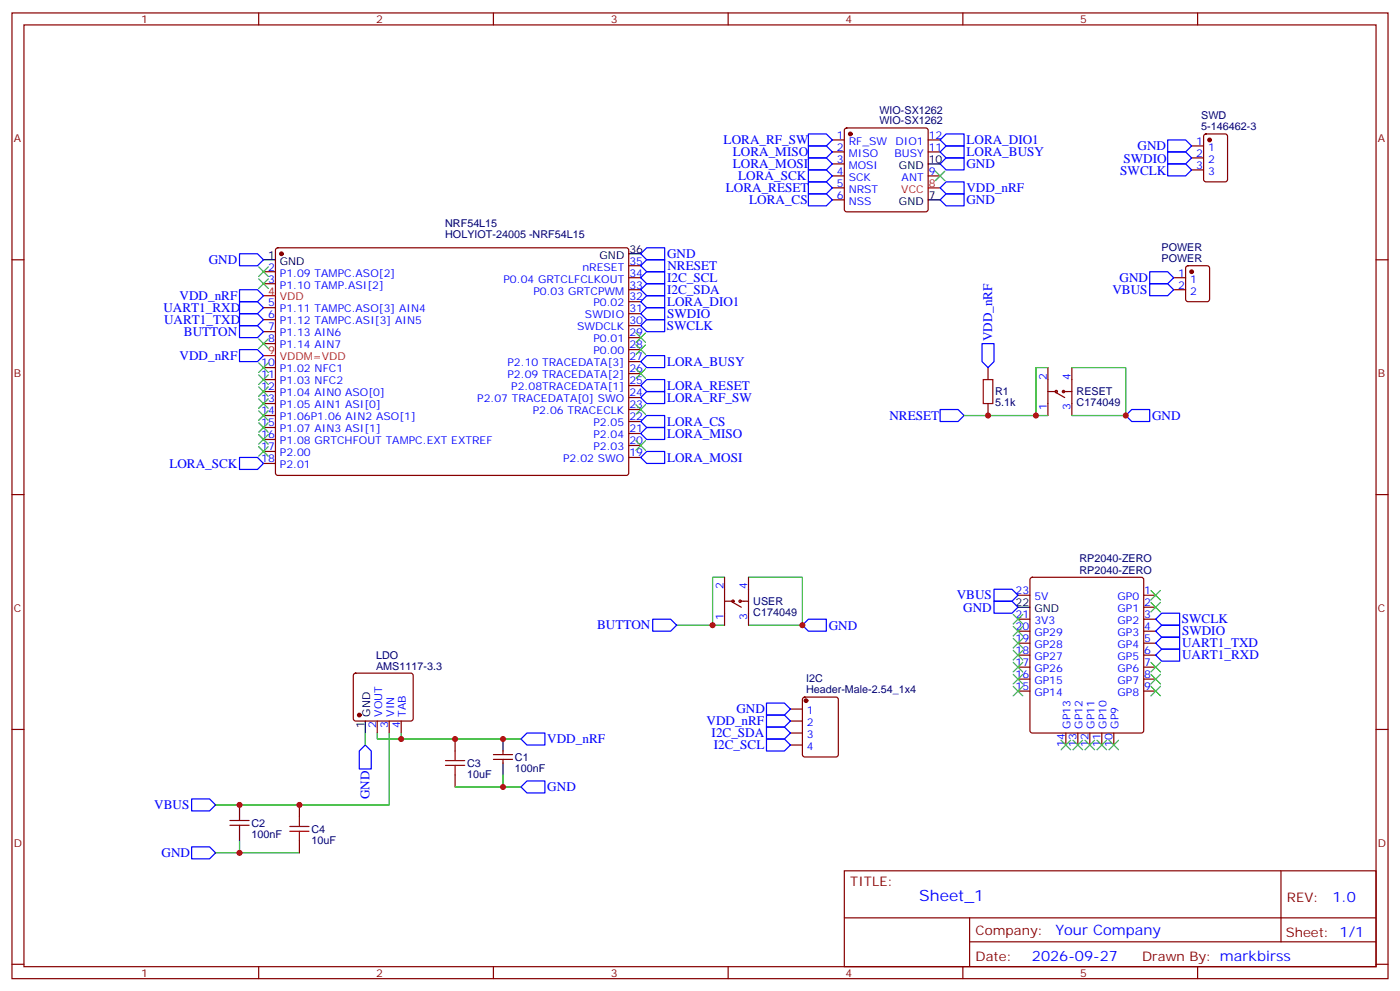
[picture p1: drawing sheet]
<svg xmlns="http://www.w3.org/2000/svg" width="412mm" height="292mm" viewBox="0 0 412 292" stroke-linecap="round" stroke-linejoin="round" font-family="sans-serif">
<g fill="none" stroke="#870000" stroke-width=".35">
<path d="M3.5 3.8h405.4v284.3h-405.4zM7.1 7.3h398.2v277.3h-398.2zM76.2 3.8v3.5M145.3 3.8v3.5M214.5 3.8v3.5M283.6 3.8v3.5M352.8 3.8v3.5M248.9 37.9l.5-.2h23.3l.5 .2 .2 .5v23.3l-.2 .5-.5 .2h-23.3l-.5-.3-.2-.4v-23.3zM354.8 39.6l.4-.2h5.7l.6 .5 .1 12.9-.5 .7-5.9 .1-.6-.5-.1-13zM245.2 41.2h3.5M245.2 44.7h3.5M245.2 48.3h3.5"/>
<path d="M245.2 51.8h3.5M245.2 55.3h3.5M245.2 58.8h3.5M273.4 41.2h3.5M273.4 44.7h3.5M273.4 51.8h3.5M351 43h3.5M351 46.5h3.5M351 50h3.5M3.5 76.5h3.6M81.4 73.2l.4-.2h103l.4 .7-.1 65.9-.6 .4-102.9-.1-.5-.6v-65.6zM185.2 78.2h3.5"/>
<path d="M349.5 78.5l.5-.3h5.6l.7 .5v9.4l-.5 .7h-5.8l-.7-.4-.1-9.4zM405.3 76.5h3.6M77.6 80h3.5M77.6 83.5h3.5M77.6 90.6h3.5M77.6 94.1h3.5M77.6 97.6h3.5M185.2 99.4h3.5M185.2 95.9h3.5M185.2 92.4h3.5M185.2 88.8h3.5M185.2 85.3h3.5"/>
<path d="M185.2 81.8h3.5M345.7 85.3h3.5M345.7 81.8h3.5M77.6 101.2h3.5M77.6 108.2h3.5M77.6 111.8h3.5M77.6 115.3h3.5M77.6 118.8h3.5M185.2 117.1h3.5M185.2 113.5h3.5M185.2 110h3.5M185.2 106.5h3.5"/>
<path d="M185.2 102.9h3.5M291 108.2v3.6M291 118.8v3.5M308.7 115.3h2.4M308.7 108.2v14.1M311.1 115.6l2.5 1.5M313.3 115.3h2.4M315.7 108.2v14.1M77.6 122.3h3.5M77.6 125.9h3.5M77.6 129.4h3.5M77.6 132.9h3.5"/>
<path d="M77.6 136.5h3.5M185.2 134.7h3.5M185.2 131.2h3.5M185.2 127.6h3.5M185.2 124.1h3.5M185.2 120.6h3.5M3.5 145.6h3.6M405.3 145.6h3.6M213.4 170v14.1M213.4 177h2.5M215.9 177.4l2.5 1.4M218 177h2.5"/>
<path d="M220.5 170v14.1M299.9 175.3h3.5M303.6 170.2l.5-.2h32.1l.5 .2 .2 .5v44.4l-.2 .5-.5 .2h-32.1l-.5-.2-.2-.5v-44.4zM336.9 175.3h3.5M336.9 178.8h3.5M104.3 198.4l.5-.2h16.2l.5 .2 .2 .5v12.7l-.2 .5-.5 .2h-16.2l-.5-.2-.2-.5v-12.7zM299.9 182.3h3.5M299.9 185.8h3.5M299.9 189.4h3.5M299.9 192.9h3.5M299.9 196.4h3.5M299.9 200h3.5"/>
<path d="M336.9 182.3h3.5M336.9 185.8h3.5M336.9 189.4h3.5M336.9 192.9h3.5M336.9 196.4h3.5M336.9 200h3.5M3.5 214.8h3.6M111.1 212.3v3.5M114.7 212.3v3.5M118.2 212.3v3.5M134.1 217.6v3.5M232.8 208.8h3.6"/>
<path d="M232.8 212.3h3.6M232.8 215.8h3.6M232.8 219.4h3.6M236.6 205.5l.5-.3h9.1l.7 .5v16.5l-.4 .6-9.4 .1-.7-.5v-16.4zM299.9 203.5h3.5M314 215.8v3.6M317.5 215.8v3.6M321 215.8v3.6M324.6 215.8v3.6M328.1 215.8v3.6M336.9 203.5h3.5M405.3 214.8h3.6"/>
<path d="M88.2 237v3.5M134.1 228.2v3.5M145.3 223.6h5.7M145.3 222.2h5.7M148.2 221.1v1.1M148.2 223.6v1M67.7 243h5.7M67.7 241.6h5.7M70.6 240.5v1.1M70.6 243v1.1M88.2 247.6v3.5M248.7 256.4h156.6v28.2h-156.6z"/>
<path d="M377.3 256.4v20.9M248.7 270.2h156.5M285.6 277.3h119.6M285.6 270.2v14.2M3.5 283.9h3.6M76.2 284.6v3.5M145.3 284.6v3.5M214.5 284.6v3.5M283.6 284.6v3.5M352.8 284.6v3.5M405.3 283.9h3.6"/>
<circle cx="311.2" cy="115.3" r=".35"/>
<circle cx="313.3" cy="115.3" r=".35"/>
<circle cx="215.9" cy="177" r=".35"/>
<circle cx="218" cy="177" r=".35"/>
</g>
<g fill="#870000" stroke="#870000" stroke-width=".35">
<circle cx="82.9" cy="74.7" r=".53"/>
<circle cx="250.5" cy="39.4" r=".53"/>
<circle cx="105.8" cy="210.5" r=".53"/>
<circle cx="237.4" cy="206.3" r=".53"/>
<circle cx="356.3" cy="41.2" r=".53"/>
<circle cx="351" cy="80" r=".53"/>
</g>
<path d="M273.4 58.8h3.5M273.4 48.3h3.5M77.6 76.5h3.5M185.2 74.7h3.5M299.9 178.8h3.5M107.6 212.3v3.5M148.2 217.6v3.5M70.6 237v3.5M148.2 224.6v3.6M70.6 244.1v3.5" fill="none" stroke="#000" stroke-width=".35"/>
<path d="M273.4 55.3h3.5M77.6 87.1h3.5M77.6 104.7h3.5" fill="none" stroke="#f00" stroke-width=".35"/>
<g fill="none" stroke="#00f" stroke-width=".35">
<path d="M238.1 39.4h5.3l1.8 1.8-1.8 1.8h-5.3zM238.1 57.1h5.3l1.8 1.7-1.8 1.8h-5.3zM238.1 53.6h5.3l1.8 1.7-1.8 1.8h-5.3zM238.1 50h5.3l1.8 1.8-1.8 1.8h-5.3zM238.1 46.5h5.3l1.8 1.8-1.8 1.7h-5.3zM238.1 43h5.3l1.8 1.7-1.8 1.8h-5.3zM276.9 58.8l1.8-1.7h5.3v3.5h-5.3zM276.9 44.7l1.8-1.7h5.3v3.5h-5.3zM276.9 41.2l1.8-1.8h5.3v3.6h-5.3zM278.7 46.5h5.3v3.5h-5.3l-1.8-1.7zM278.7 53.6h5.3v3.5h-5.3l-1.8-1.8zM344 41.2h5.2l1.8 1.8-1.8 1.7h-5.2z"/>
<path d="M344 44.7h5.2l1.8 1.8-1.8 1.8h-5.2zM344 48.3h5.2l1.8 1.7-1.8 1.8h-5.2zM70.6 74.7h5.2l1.8 1.8-1.8 1.7h-5.2zM188.7 74.7l1.8-1.7h5.3v3.5h-5.3zM188.7 78.2l1.8-1.7h5.3v3.5h-5.3zM70.6 85.3h5.2l1.8 1.8-1.8 1.7h-5.2zM70.6 92.4h5.2l1.8 1.7-1.8 1.8h-5.2zM70.6 88.8h5.2l1.8 1.8-1.8 1.8h-5.2zM70.6 95.9h5.2l1.8 1.7-1.8 1.8h-5.2zM188.7 92.4l1.8-1.8h5.3v3.5h-5.3zM188.7 95.9l1.8-1.8h5.3v3.5h-5.3zM188.7 85.3l1.8-1.8h5.3v3.6h-5.3z"/>
<path d="M188.7 81.8l1.8-1.8h5.3v3.5h-5.3zM188.7 88.8l1.8-1.7h5.3v3.5h-5.3zM338.7 80h5.3l1.7 1.8-1.7 1.7h-5.3zM338.7 83.5h5.3l1.7 1.8-1.7 1.8h-5.3zM70.6 102.9h5.2l1.8 1.8-1.8 1.8h-5.2zM188.7 117.1l1.8-1.8h5.3v3.5h-5.3zM188.7 113.5l1.8-1.7h5.3v3.5h-5.3zM188.7 106.5l1.8-1.8h5.3v3.5h-5.3zM289.3 101.2h3.5v5.3l-1.8 1.7-1.7-1.7zM70.6 134.7h5.2l1.8 1.8-1.8 1.7h-5.2zM188.7 134.7l1.8-1.8h5.3v3.6h-5.3zM188.7 127.6l1.8-1.7h5.3v3.5h-5.3z"/>
<path d="M188.7 124.1l1.8-1.8h5.3v3.6h-5.3zM276.9 120.6h5.3l1.8 1.7-1.8 1.8h-5.3zM331.6 122.3l1.8-1.7h5.3v3.5h-5.3zM292.8 177h5.3l1.8 1.8-1.8 1.8h-5.3zM292.8 173.5h5.3l1.8 1.8-1.8 1.7h-5.3zM192.3 182.3h5.3l1.7 1.8-1.7 1.7h-5.3zM236.4 184.1l1.7-1.8h5.3v3.5h-5.3zM340.4 182.3l1.8-1.7h5.3v3.5h-5.3zM340.4 185.8l1.8-1.7h5.3v3.5h-5.3zM340.4 192.9l1.8-1.8h5.3v3.6h-5.3zM342.2 187.6h5.3v3.5h-5.3l-1.8-1.7zM107.6 219.4l1.8 1.7v5.3h-3.6v-5.3z"/>
<path d="M153.5 217.6l1.7-1.8h5.3v3.6h-5.3zM225.8 217.6h5.3l1.7 1.8-1.7 1.7h-5.3zM225.8 210.5h5.3l1.7 1.8-1.7 1.8h-5.3zM225.8 214.1h5.3l1.7 1.7-1.7 1.8h-5.3zM225.8 207h5.3l1.7 1.8-1.7 1.7h-5.3zM56.4 235.2h5.3l1.8 1.8-1.8 1.8h-5.3zM153.5 231.7l1.7-1.8h5.3v3.6h-5.3zM56.4 249.3h5.3l1.8 1.8-1.8 1.8h-5.3z"/>
</g>
<g fill="none" stroke="#3c3" stroke-width=".35">
<path d="M275.5 50.4l2.8 2.8M278.3 50.4l-2.8 2.8M76.2 78.6l2.8 2.8M79 78.6l-2.8 2.8M76.2 82.1l2.8 2.8M76.2 99.8l2.8 2.8M79 82.1l-2.8 2.8M79 99.8l-2.8 2.8M187.3 98l2.8 2.8M190.1 98l-2.8 2.8M76.2 106.8l2.8 2.8M76.2 110.3l2.8 2.9"/>
<path d="M76.2 113.9l2.8 2.8M76.2 117.4l2.8 2.8M79 106.8l-2.8 2.8M79 110.3l-2.8 2.9M79 113.9l-2.8 2.8M79 117.4l-2.8 2.8M187.3 108.6l2.8 2.8M187.3 101.5l2.8 2.9M187.3 119.2l2.8 2.8M190.1 108.6l-2.8 2.8M190.1 101.5l-2.8 2.9M190.1 119.2l-2.8 2.8"/>
<path d="M76.2 120.9l2.8 2.9M76.2 124.5l2.8 2.8M76.2 128l2.8 2.8M76.2 131.5l2.8 2.8M79 120.9l-2.8 2.9M79 124.5l-2.8 2.8M79 128l-2.8 2.8M79 131.5l-2.8 2.8M187.3 129.8l2.8 2.8M190.1 129.8l-2.8 2.8M339 173.8l2.8 2.9M339 177.4l2.8 2.8"/>
<path d="M341.8 173.8l-2.8 2.9M341.8 177.4l-2.8 2.8M298.4 198.5l2.9 2.9M298.4 195l2.9 2.8M298.4 191.5l2.9 2.8M298.4 188l2.9 2.8M298.4 184.4l2.9 2.9M298.4 180.9l2.9 2.8M301.3 198.5l-2.9 2.9M301.3 195l-2.9 2.8M301.3 191.5l-2.9 2.8M301.3 188l-2.9 2.8"/>
<path d="M301.3 184.4l-2.9 2.9M301.3 180.9l-2.9 2.8M339 195l2.8 2.8M339 198.5l2.8 2.9M341.8 195l-2.8 2.8M341.8 198.5l-2.8 2.9M298.4 202.1l2.9 2.8M301.3 202.1l-2.9 2.8M312.6 217.9l2.8 2.9M315.4 217.9l-2.8 2.9M316.1 217.9l2.8 2.9M318.9 217.9l-2.8 2.9"/>
<path d="M319.6 217.9l2.8 2.9M322.4 217.9l-2.8 2.9M323.1 217.9l2.9 2.9M326 217.9l-2.9 2.9M326.7 217.9l2.8 2.9M329.5 217.9l-2.8 2.9M339 202.1l2.8 2.8M341.8 202.1l-2.8 2.8"/>
</g>
<path d="M289.6 111.8h2.9v7h-2.9zM131.2 223.9h5.7M131.2 225.4h5.7M134.1 221.1v2.8M134.1 225.4v2.8M85.4 243.3h5.6M85.4 244.8h5.6M88.2 240.5v2.8M88.2 244.8v2.8" fill="none" stroke="#a10000" stroke-width=".35"/>
<g fill="none" stroke="#008700" stroke-width=".35">
<path d="M308.7 108.2h-3.5v14.1h3.5M315.7 108.2h15.9v14.1h-15.9M284 122.3h21.2M213.4 170h-3.5v14.1h3.5M220.5 170h15.9v14.1h-15.9M199.3 184.1h10.6M107.6 215.8v3.6M111.1 215.8v1.8h42.4M114.7 215.8v21.2h-51.2M118.2 215.8v1.8M134.1 231.7h14.1M148.2 228.2v3.5h5.3"/>
<path d="M70.6 247.6v3.5h-7.1M70.6 251.1h17.6"/>
</g>
<g fill="#c00">
<circle cx="148.2" cy="217.6" r=".88"/>
<circle cx="134.1" cy="217.6" r=".88"/>
<circle cx="148.2" cy="231.7" r=".88"/>
<circle cx="70.6" cy="237" r=".88"/>
<circle cx="88.2" cy="237" r=".88"/>
<circle cx="70.6" cy="251.1" r=".88"/>
<circle cx="118.2" cy="217.6" r=".88"/>
<circle cx="305.2" cy="122.3" r=".88"/>
<circle cx="291" cy="122.3" r=".88"/>
<circle cx="331.6" cy="122.3" r=".88"/>
<circle cx="236.4" cy="184.1" r=".88"/>
<circle cx="209.9" cy="184.1" r=".88"/>
</g>
<text font-size="4.6" fill="#00f" x="270.8" y="265.4">Sheet_1</text>
<g font-size="4.2" fill="#00f">
<text x="392.5" y="265.7">1.0</text>
<text x="310.9" y="275.2">Your Company</text>
<text x="304" y="283">2026-09-27</text>
</g>
<g font-size="3.9" fill="#00f">
<text x="213.2" y="42.4">LORA_RF_SW</text>
<text x="215.9" y="46">LORA_MISO</text>
<text x="284.7" y="46">LORA_BUSY</text>
<text x="284.7" y="42.5">LORA_DIO1</text>
<text x="330.9" y="47.9">SWDIO</text>
<text x="335.1" y="44.3">GND</text>
<text x="215.9" y="49.5">LORA_MOSI</text>
<text x="217.5" y="53">LORA_SCK</text>
<text x="284.7" y="49.5">GND</text>
<text x="330" y="51.4">SWCLK</text>
<text x="213.8" y="56.6">LORA_RESET</text>
<text x="284.7" y="56.5">VDD_nRF</text>
<text x="220.7" y="60.1">LORA_CS</text>
<text x="284.7" y="60.1">GND</text>
<text x="61.5" y="77.8">GND</text>
<text x="196.5" y="76">GND</text>
<text x="196.5" y="83">I2C_SCL</text>
<text x="196.6" y="79.5">NRESET</text>
<text x="329.8" y="83.1">GND</text>
<text x="52.9" y="88.4">VDD_nRF</text>
<text x="196.5" y="86.5">I2C_SDA</text>
<text x="327.7" y="86.5">VBUS</text>
<text x="48.1" y="91.8">UART1_RXD</text>
<text x="48.3" y="95.3">UART1_TXD</text>
<text x="196.5" y="93.6">SWDIO</text>
<text x="196.5" y="90.1">LORA_DIO1</text>
<text x="54.2" y="98.9">BUTTON</text>
<text x="196.4" y="97.1">SWCLK</text>
<text x="292.2" y="100.5" transform="rotate(-90 292.2 100.5)">VDD_nRF</text>
<text x="52.9" y="106">VDD_nRF</text>
<text x="196.5" y="107.7">LORA_BUSY</text>
<text x="196.5" y="118.3">LORA_RF_SW</text>
<text x="196.5" y="114.7">LORA_RESET</text>
<text x="196.5" y="125.4">LORA_CS</text>
<text x="262" y="123.6">NRESET</text>
<text x="339.4" y="123.6">GND</text>
<text x="196.5" y="128.9">LORA_MISO</text>
<text x="49.9" y="137.7">LORA_SCK</text>
<text x="196.5" y="135.9">LORA_MOSI</text>
<text x="281.8" y="176.5">VBUS</text>
<text x="175.9" y="185.3">BUTTON</text>
<text x="244.1" y="185.4">GND</text>
<text x="283.7" y="180.1">GND</text>
<text x="348.1" y="183.6">SWCLK</text>
<text x="348.2" y="187.1">SWDIO</text>
<text x="348.2" y="190.6">UART1_TXD</text>
<text x="348.2" y="194.2">UART1_RXD</text>
<text x="208.1" y="213.6">VDD_nRF</text>
<text x="216.9" y="210">GND</text>
<text x="161.2" y="218.8">VDD_nRF</text>
<text x="209.6" y="217.1">I2C_SDA</text>
<text x="210.3" y="220.7">I2C_SCL</text>
<text x="161.2" y="232.9">GND</text>
<text x="45.5" y="238.2">VBUS</text>
<text x="108.9" y="235.3" transform="rotate(-90 108.9 235.3)">GND</text>
<text x="47.6" y="252.3">GND</text>
</g>
<g font-size="3.9" fill="#800">
<text x="250.5" y="261">TITLE:</text>
<text x="379.1" y="265.7">REV:</text>
<text x="287.4" y="275.2">Company:</text>
<text x="378.7" y="275.8">Sheet: 1/1</text>
<text x="287.4" y="282.9">Date:</text>
<text x="336.4" y="282.9">Drawn By: markbirss</text>
</g>
<g font-size="3.2" fill="#800">
<text x="41.6" y="6.8">1</text>
<text x="110.8" y="6.8">2</text>
<text x="179.9" y="6.8">3</text>
<text x="249.1" y="6.8">4</text>
<text x="318.2" y="6.8">5</text>
<text x="4.1" y="41.9">A</text>
<text x="405.9" y="41.9">A</text>
<text x="4.1" y="111.1">B</text>
<text x="405.9" y="111.1">B</text>
<text x="4.1" y="180.2">C</text>
<text x="405.9" y="180.2">C</text>
<text x="4.1" y="249.3">D</text>
<text x="405.9" y="249.3">D</text>
<text x="41.6" y="287.6">1</text>
<text x="110.8" y="287.6">2</text>
<text x="179.9" y="287.6">3</text>
<text x="249.1" y="287.6">4</text>
<text x="318.2" y="287.6">5</text>
</g>
<g font-size="3.2" fill="#000080">
<text x="259" y="33.4">WIO-SX1262</text>
<text x="353.9" y="35.2">SWD</text>
<text x="259" y="36.6">WIO-SX1262</text>
<text x="353.9" y="38.3">5-146462-3</text>
<text x="131.1" y="70.2">HOLYIOT-24005 -NRF54L15</text>
<text x="131.1" y="66.8">NRF54L15</text>
<text x="342.2" y="77.2">POWER</text>
<text x="342.2" y="74">POWER</text>
<text x="293.2" y="119.6">5.1k</text>
<text x="293.2" y="116.4">R1</text>
<text x="317.1" y="119.6">C174049</text>
<text x="317.1" y="116.4">RESET</text>
<text x="318" y="165.5">RP2040-ZERO</text>
<text x="318" y="168.9">RP2040-ZERO</text>
<text x="221.9" y="178.2">USER</text>
<text x="221.9" y="181.4">C174049</text>
<text x="110.8" y="197.1">AMS1117-3.3</text>
<text x="110.8" y="194">LDO</text>
<text x="237.4" y="200.9">I2C</text>
<text x="237.4" y="204.2">Header-Male-2.54_1x4</text>
<text x="137.6" y="225.8">C3</text>
<text x="151.7" y="227.2">100nF</text>
<text x="151.7" y="224">C1</text>
<text x="137.6" y="229">10uF</text>
<text x="74.1" y="243.4">C2</text>
<text x="91.7" y="245.2">C4</text>
<text x="74.1" y="246.6">100nF</text>
<text x="91.7" y="248.4">10uF</text>
</g>
<g font-size="3.2" fill="#00f">
<text x="246.5" y="40.9">1</text>
<text x="273.6" y="40.9">12</text>
<text x="246.5" y="44.4">2</text>
<text x="246.5" y="47.9">3</text>
<text x="250" y="42.6">RF_SW</text>
<text x="250" y="46.1">MISO</text>
<text x="263.5" y="46.1">BUSY</text>
<text x="263.8" y="42.6">DIO1</text>
<text x="273.6" y="44.4">11</text>
<text x="352.3" y="42.6">1</text>
<text x="352.3" y="46.1">2</text>
<text x="355.8" y="44.4">1</text>
<text x="355.8" y="47.9">2</text>
<text x="246.5" y="51.4">4</text>
<text x="250" y="49.7">MOSI</text>
<text x="250" y="53.2">SCK</text>
<text x="265.6" y="53.2">ANT</text>
<text x="273.6" y="51.4">9</text>
<text x="352.3" y="49.7">3</text>
<text x="355.8" y="51.4">3</text>
<text x="246.5" y="55">5</text>
<text x="246.5" y="58.5">6</text>
<text x="250" y="56.7">NRST</text>
<text x="250" y="60.3">NSS</text>
<text x="185.4" y="77.9">35</text>
<text x="78.9" y="79.7">2</text>
<text x="78.9" y="83.2">3</text>
<text x="82.4" y="81.4">P1.09 TAMPC.ASO[2]</text>
<text x="148.3" y="83.2">P0.04 GRTCLFCLKOUT</text>
<text x="171.6" y="79.7">nRESET</text>
<text x="185.4" y="81.4">34</text>
<text x="347.1" y="81.4">1</text>
<text x="350.6" y="83.2">1</text>
<text x="82.4" y="84.9">P1.10 TAMP.ASI[2]</text>
<text x="157.1" y="86.7">P0.03 GRTCPWM</text>
<text x="185.4" y="88.5">32</text>
<text x="185.4" y="84.9">33</text>
<text x="347.1" y="84.9">2</text>
<text x="350.6" y="86.7">2</text>
<text x="78.9" y="90.2">5</text>
<text x="78.9" y="93.8">6</text>
<text x="82.4" y="92">P1.11 TAMPC.ASO[3] AIN4</text>
<text x="82.4" y="95.5">P1.12 TAMPC.ASI[3] AIN5</text>
<text x="172.3" y="93.8">SWDIO</text>
<text x="174.8" y="90.2">P0.02</text>
<text x="185.4" y="95.5">30</text>
<text x="185.4" y="92">31</text>
<text x="78.9" y="97.3">7</text>
<text x="78.9" y="100.8">8</text>
<text x="82.4" y="99.1">P1.13 AIN6</text>
<text x="170" y="97.3">SWDCLK</text>
<text x="174.8" y="100.8">P0.01</text>
<text x="185.4" y="99.1">29</text>
<text x="76.9" y="107.9">10</text>
<text x="82.4" y="102.6">P1.14 AIN7</text>
<text x="149.5" y="107.9">P2.10 TRACEDATA[3]</text>
<text x="174.8" y="104.4">P0.00</text>
<text x="185.4" y="106.1">27</text>
<text x="185.4" y="102.6">28</text>
<text x="76.9" y="111.4">11</text>
<text x="82.4" y="109.6">P1.02 NFC1</text>
<text x="82.4" y="113.2">P1.03 NFC2</text>
<text x="149.5" y="111.4">P2.09 TRACEDATA[2]</text>
<text x="185.4" y="113.2">25</text>
<text x="185.4" y="109.6">26</text>
<text x="308.3" y="111.8" transform="rotate(-90 308.3 111.8)">2</text>
<text x="315.4" y="111.8" transform="rotate(-90 315.4 111.8)">4</text>
<text x="76.9" y="114.9">12</text>
<text x="76.9" y="118.5">13</text>
<text x="82.4" y="116.7">P1.04 AIN0 ASO[0]</text>
<text x="140.6" y="118.5">P2.07 TRACEDATA[0] SWO</text>
<text x="150.6" y="114.9">P2.08TRACEDATA[1]</text>
<text x="185.4" y="116.7">24</text>
<text x="76.9" y="122">14</text>
<text x="76.9" y="125.5">15</text>
<text x="82.4" y="120.2">P1.05 AIN1 ASI[0]</text>
<text x="82.4" y="123.8">P1.06P1.06 AIN2 ASO[1]</text>
<text x="156.9" y="122">P2.06 TRACECLK</text>
<text x="174.8" y="125.5">P2.05</text>
<text x="185.4" y="123.8">22</text>
<text x="185.4" y="120.2">23</text>
<text x="308.3" y="120.8" transform="rotate(-90 308.3 120.8)">1</text>
<text x="315.4" y="120.8" transform="rotate(-90 315.4 120.8)">3</text>
<text x="76.9" y="129">16</text>
<text x="82.4" y="127.3">P1.07 AIN3 ASI[1]</text>
<text x="82.4" y="130.8">P1.08 GRTCHFOUT TAMPC.EXT EXTREF</text>
<text x="174.8" y="129">P2.04</text>
<text x="185.4" y="130.8">20</text>
<text x="185.4" y="127.3">21</text>
<text x="76.9" y="132.6">17</text>
<text x="76.9" y="136.1">18</text>
<text x="82.4" y="134.3">P2.00</text>
<text x="82.4" y="137.9">P2.01</text>
<text x="165.9" y="136.1">P2.02 SWO</text>
<text x="174.8" y="132.6">P2.03</text>
<text x="185.4" y="134.3">19</text>
<text x="213.1" y="173.5" transform="rotate(-90 213.1 173.5)">2</text>
<text x="220.1" y="173.5" transform="rotate(-90 220.1 173.5)">4</text>
<text x="299.2" y="174.9">23</text>
<text x="304.7" y="176.7">5V</text>
<text x="329.2" y="176.7">GP0</text>
<text x="337.1" y="174.9">1</text>
<text x="337.1" y="178.4">2</text>
<text x="213.1" y="182.6" transform="rotate(-90 213.1 182.6)">1</text>
<text x="220.1" y="182.6" transform="rotate(-90 220.1 182.6)">3</text>
<text x="299.2" y="185.5">20</text>
<text x="299.2" y="182">21</text>
<text x="304.7" y="183.7">3V3</text>
<text x="329.2" y="180.2">GP1</text>
<text x="329.2" y="183.7">GP2</text>
<text x="337.1" y="182">3</text>
<text x="337.1" y="185.5">4</text>
<text x="299.2" y="189">19</text>
<text x="304.7" y="190.8">GP28</text>
<text x="304.7" y="187.3">GP29</text>
<text x="329.2" y="187.3">GP3</text>
<text x="329.2" y="190.8">GP4</text>
<text x="337.1" y="189">5</text>
<text x="299.2" y="196.1">17</text>
<text x="299.2" y="192.5">18</text>
<text x="304.7" y="197.8">GP26</text>
<text x="304.7" y="194.3">GP27</text>
<text x="329.2" y="194.3">GP5</text>
<text x="329.2" y="197.8">GP6</text>
<text x="337.1" y="192.5">6</text>
<text x="337.1" y="196.1">7</text>
<text x="299.2" y="203.1">15</text>
<text x="299.2" y="199.6">16</text>
<text x="304.7" y="201.4">GP15</text>
<text x="329.2" y="201.4">GP7</text>
<text x="337.1" y="199.6">8</text>
<text x="337.1" y="203.1">9</text>
<text x="304.7" y="204.9">GP14</text>
<text x="329.2" y="204.9">GP8</text>
<text x="110.8" y="214.5" transform="rotate(-90 110.8 214.5)">2</text>
<text x="112.5" y="211" transform="rotate(-90 112.5 211)">VOUT</text>
<text x="114.3" y="214.5" transform="rotate(-90 114.3 214.5)">3</text>
<text x="116.1" y="211" transform="rotate(-90 116.1 211)">VIN</text>
<text x="117.8" y="214.5" transform="rotate(-90 117.8 214.5)">4</text>
<text x="119.6" y="211" transform="rotate(-90 119.6 211)">TAB</text>
<text x="237.7" y="210.2">1</text>
<text x="237.7" y="213.7">2</text>
<text x="315.4" y="214.5" transform="rotate(-90 315.4 214.5)">GP13</text>
<text x="318.9" y="214.5" transform="rotate(-90 318.9 214.5)">GP12</text>
<text x="322.4" y="214.5" transform="rotate(-90 322.4 214.5)">GP11</text>
<text x="326" y="214.5" transform="rotate(-90 326 214.5)">GP10</text>
<text x="329.5" y="214.5" transform="rotate(-90 329.5 214.5)">GP9</text>
<text x="237.7" y="217.2">3</text>
<text x="237.7" y="220.8">4</text>
<text x="313.6" y="220" transform="rotate(-90 313.6 220)">14</text>
<text x="317.1" y="220" transform="rotate(-90 317.1 220)">13</text>
<text x="320.7" y="220" transform="rotate(-90 320.7 220)">12</text>
<text x="324.2" y="220" transform="rotate(-90 324.2 220)">11</text>
<text x="327.7" y="220" transform="rotate(-90 327.7 220)">10</text>
</g>
<g font-size="3.2">
<text x="273.6" y="47.9">10</text>
<text x="264.8" y="49.7">GND</text>
<text x="273.6" y="58.5">7</text>
<text x="264.8" y="60.3">GND</text>
<text x="78.9" y="76.1">1</text>
<text x="82.4" y="77.9">GND</text>
<text x="176.6" y="76.1">GND</text>
<text x="185.4" y="74.4">36</text>
<text x="299.2" y="178.4">22</text>
<text x="304.7" y="180.2">GND</text>
<text x="107.2" y="214.5" transform="rotate(-90 107.2 214.5)">1</text>
<text x="109" y="211" transform="rotate(-90 109 211)">GND</text>
</g>
<g font-size="3.2" fill="#f00">
<text x="265.5" y="56.7">VCC</text>
<text x="273.6" y="55">8</text>
<text x="78.9" y="86.7">4</text>
<text x="82.4" y="88.5">VDD</text>
<text x="78.9" y="104.4">9</text>
<text x="82.4" y="106.1">VDDM=VDD</text>
</g>
</svg>
